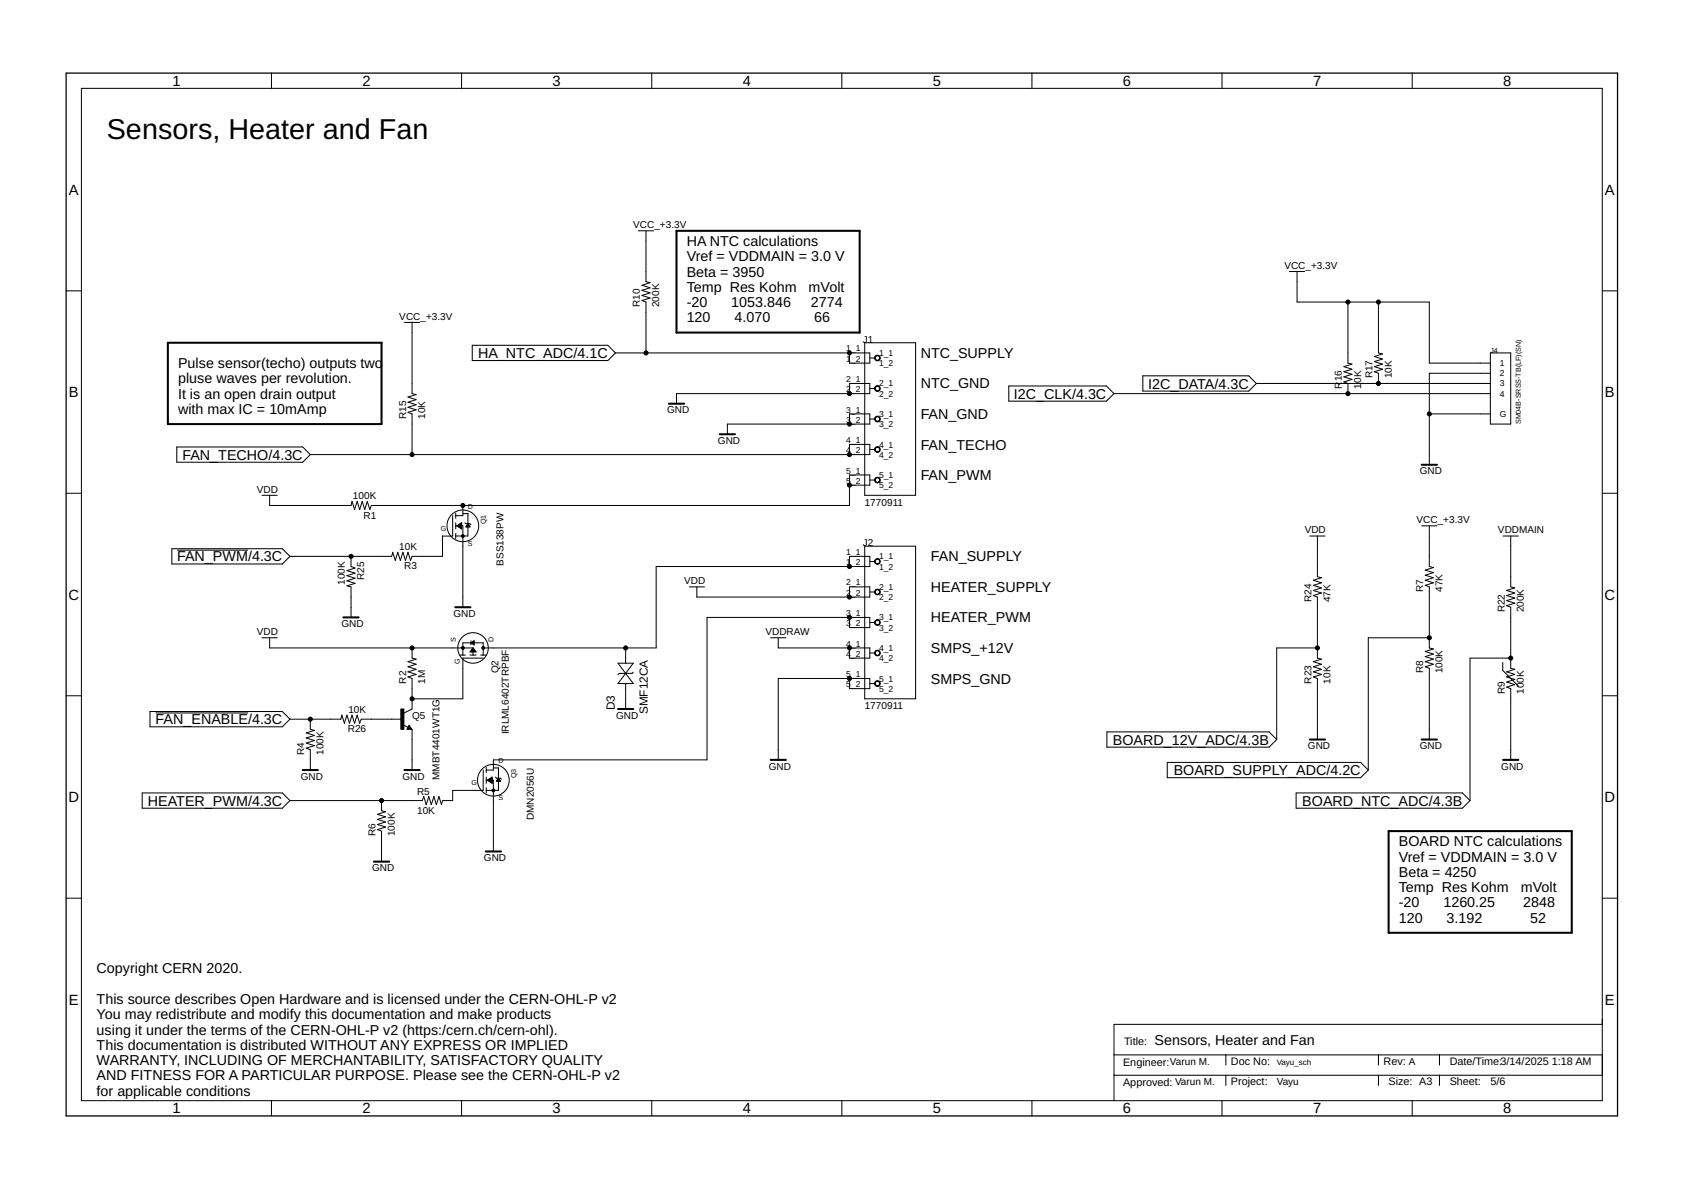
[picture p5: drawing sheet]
<svg xmlns="http://www.w3.org/2000/svg" width="420mm" height="297mm" viewBox="0 0 420 297" stroke-linecap="round" stroke-linejoin="round" font-family="sans-serif">
<g fill="none" stroke="#000" stroke-width=".25">
<path d="M67.8 18.2v3.9M115.2 18.2v3.9M162.7 18.2v3.9M210.2 18.2v3.9M257.6 18.2v3.9M305.1 18.2v3.9M352.6 18.2v3.9M20.3 22.1h379.7v252.6h-379.7zM159.4 57.6h3.8M161.3 57.6v12.7l1 .3-2 .6 2 .6-2 .7 2 .6-2 .6 2 .7-2 .6 1 .4v12.7M16.5 72.6h3.8M321.9 67.8h3.8"/>
<path d="M323.8 67.8v7.6h33v15.2h15.3M336.5 75.4v15.2l1 .3-2 .6 2 .7-2 .6 2 .6-2 .7 2 .6-2 .6 1 .4v2.6M344.1 75.4v12.7l1 .2-2 .7 2 .6-2 .7 2 .6-2 .6 2 .7-2 .6 1 .4v2.5M400 72.6h3.8M101 80.5h3.8M102.9 80.5v17.8l1 .2-2 .6 2 .7-2 .6 2 .6-2 .7 2 .6-2 .6 1 .4v10.2M117.9 86.2h33.8l1.9 1.9-1.9 1.9h-33.8zM153.6 88.1h63.5v2.5h-5v-2.5M212.1 98.3v-2.6h5v2.6h-48.2v2.5M215.9 85.6h12.7v38h-12.7zM217.1 89.4h1.3M217.1 97h1.3"/>
<path d="M251.8 96.4h24.4l1.9 1.9-1.9 1.8h-24.4zM278.1 98.3h94M285.3 93.8h26.4l1.9 1.9-1.9 1.9h-26.4zM313.6 95.7h58.5M372.1 88.1h5v17.8h-5zM372.1 93.2h-15.3v22.8M44.1 111.6h31.5l1.9 1.9-1.9 1.9h-31.5zM77.5 113.5h139.6v-2.6h-5v2.6M212.1 105.9v-2.6h5v2.6h-35.5v2.5M217.1 104.6h1.3M217.1 112.2h1.3M217.1 119.8h1.3"/>
<path d="M356.8 103.3h15.3M16.5 123.1h3.8M42.9 137h27.6l1.9 1.9-1.9 1.9h-27.6zM44.2 137.3h17.7M65.4 123.6h3.8M87.6 138.9v2.5l1 .4-2 .6 2 .7-2 .6 2 .6-2 .7 2 .6-2 .6 1 .3v7.6M110.4 133.8h2.6M110.5 133.8v5.1h-7.6l-.4 1-.6-2-.7 2-.6-2-.7 2-.6-2-.6 2-.7-2-.2 1h-25.4M113 128.7v5.1M113.8 131.3h1.7v20.3M113.8 128.1v1.2M113.8 130.5v1.5"/>
<path d="M113.8 133.2v1.2M114.1 131.3l1.2-.8v1.5zM114.2 131.1h1.1M114.3 131.4h1M114.4 131h.9M114.4 131.5h.9M114.6 130.9h.7M114.6 131.6h.7M114.8 130.8h.5M114.8 131.8h.5M115 130.7h.3M115 131.9h.3"/>
<path d="M115.2 130.6h.1M115.2 132h.1M115.5 126.2v2.5h-1.7M115.6 128.2h1.2v5.6h-3M116.1 130.5l.2 .2h1l.3 .3M116.4 131.4h.9M116.5 131.3h.7M116.6 131.1h.5M116.6 131h.4M116.7 130.9h.2M116.8 130.8h.1M116.8 130.7l.5 .8h-1z"/>
<path d="M212.1 121.1h5v-2.5h-5v7.6h-119.4l-.4 1-.6-2-.6 2-.7-2-.6 2-.6-2-.7 2-.6-2-.3 1h-20.3v-2.6M215.9 136.3h12.7v38.1h-12.7zM327 133.8h3.8M328.9 133.8v10.2l1 .2-2 .6 2 .7-2 .6 2 .6-2 .7 2 .6-2 .7 1 .3v15.3l1 .2-2 .7 2 .6-2 .6 2 .7-2 .6 2 .6-2 .7 1 .4v15.2M354.9 131.3h3.8M356.8 131.3v10.1l1 .3-2 .6 2 .6-2 .7 2 .6-2 .6 2 .7-2 .6 1 .4v15.2l1 .3-2 .6 2 .7-2 .6 2 .6-2 .7 2 .6-2 .6 1 .4v17.8M375.2 133.8h3.9M377.1 133.8v12.7l1.1 .2-2.1 .7 2.1 .6-2.1 .7 2.1 .6-2.1 .6 2.1 .7-2.1 .6 1 .4v15.2l1.1 .3-2.1 .6 2.1 .6-2.1 .7 2.1 .6-2.1 .6 2.1 .7-2.1 .6 1 .4v17.8M400 123.1h3.8M65.4 159.2h3.8M67.3 159.2v2.5h50.8M117.6 160v1"/>
<path d="M118.3 160h.1M118.3 160l-.7 .5 .7 .5M118.3 160v1M172.1 146.5h3.8M174 146.5v2.5h43.1v-2.5h-5v2.5M192.4 159.2h3.8M194.3 159.2v2.5h22.8v2.6h-5v-2.6M212.1 141.4v-2.5h5v2.5h-53.3v20.3h-43.2M212.1 154.1v2.6h5v-2.6h-40.6v35.6h-53.3v2.5h-1.8M217.1 140.1h1.3M217.1 147.8h1.3M217.1 155.4h1.3"/>
<path d="M356.8 159.2h-15.2v33M16.5 173.7h3.8M37.4 177.6h33.1l1.9 1.9-1.9 1.9h-33.1zM38.8 178h23.1M72.4 179.5h12.7l.2-1 .7 2 .6-2 .6 2 .7-2 .6 2 .7-2 .6 2 .4-1h10.1M77.5 179.5v2.6l1 .2-2 .6 2 .7-2 .6 2 .6-2 .7 2 .6-2 .7 1 .3v5.1M102.9 161.7v2.6l1 .2-2 .7 2 .6-2 .6 2 .7-2 .6 2 .6-2 .7 1 .4v7.6l-2.1 1M114.9 163.5h1.3M115.5 163.5v-3h5.1v3M117.3 163.5h1.6M117.4 162.6h1.4M117.5 162.5h1.2"/>
<path d="M117.6 162.4h1M117.7 162.3h.8M117.8 160.6h.5M117.8 160.3h.5M117.8 162.2h.6M117.9 162h.4M117.9 160.7h.4M118 160.2h.3M118 161.9h.2M118.1 161.8h.1M118.1 161.7v1.8M118.1 161.7l.8 1.1h-1.6z"/>
<path d="M118.1 160.8h.2M118.1 160.1h.2M118.3 161h.1M120 163.5h1.3M120.6 164.3h-5.1v10.1h-12.6M154.3 165.5h3.8l-3.8 5.1h3.8zM156.2 161.7v3.8M156.2 170.6v6.4M158.1 167.8l-.3 .3h-3.2l-.3 .3M212.1 169.4v2.5h5v-2.5h-22.8v20.3M217.1 163h1.3M217.1 170.6h1.3"/>
<path d="M328.9 161.7h-10.2v22.9M375.2 165.4v1.9l3.9 4M377.1 164.3h-10.1v35.5M400 173.7h3.8M35.5 197.9h35l1.9 1.9-1.9 1.9h-35zM95.2 199.8v2.6l1.1 .2-2.1 .7 2.1 .6-2.1 .6 2.1 .7-2.1 .6 2.1 .6-2.1 .7 1 .4v7.6M100.6 180.9l1.3 .6M102.1 181l.8 1.1h-1.3zM102.1 181.5l.1 .3h-.3l.2-.5 .5 .6h-.7M102.9 182.1v10.1M120.6 197.3h-7.6v2.5h-2.5l-.3 1.1-.6-2.1-.7 2.1-.6-2.1-.6 2.1-.7-2.1-.6 2.1-.6-2.1-.4 1h-33M120.6 192.2v5.1"/>
<path d="M121.4 191.6v1.2M121.4 194v1.5M121.4 196.7v1.2M121.4 194.8h1.8v17.7M121.7 194.8l1.2-.8v1.5zM121.8 194.8h1.1M121.9 194.6h1M122 195h.9M122.1 194.5h.8M122.2 195.1h.7M122.3 194.4h.6M122.4 195.2h.5"/>
<path d="M122.5 194.2h.4M122.6 195.3h.3M122.7 194.1h.2M122.8 195.4h.1M122.9 194h.1M123.2 191.7h1.3l-.1 5.6h-3M123.7 194l.2 .2h1l.3 .3M124 195h.9M124.1 194.8h.7M124.1 194.7h.7M124.2 194.6h.5M124.3 194.5h.3"/>
<path d="M124.4 194.4h.1M124.4 194.2l.5 .8h-1zM276.3 182.7h40.5l1.9 1.9-1.9 1.9h-40.5zM291.4 190.3h48.3l1.9 1.9-1.9 1.9h-48.3zM323.6 197.9h41.5l1.9 1.9-1.9 1.9h-41.5zM16.5 224.2h3.8M400 224.2h3.8M400 255.7h-121.9v19M67.8 274.7v3.9M115.2 274.7v3.9M162.7 274.7v3.9M210.2 274.7v3.9"/>
<path d="M257.6 274.7v3.9M278.1 268.4h121.9M278.1 263.3h121.9M305.1 274.7v3.9M306 263.3v2.6M306 268.4v2.5M344.1 263.3v2.6M344.1 268.4v2.5M352.6 274.7v3.9M359.4 263.3v2.6M359.4 268.4v2.5"/>
<circle cx="115.5" cy="131.3" r="4"/>
<circle cx="118.1" cy="161.7" r="3.8"/>
<circle cx="123.2" cy="194.8" r="4"/>
</g>
<g fill="none" stroke="#000" stroke-width=".51">
<path d="M168.9 57.6h45.7v25.4h-45.7zM41.9 85.6h53.3v20.3h-53.3zM167 100.8h3.8M179.7 108.4h3.8M354.9 116h3.8M85.7 154.1h3.8M113.6 151.6h3.9M154.3 177h3.8M75.6 192.2h3.8M101 192.2h3.8M192.4 189.7h3.8M327 184.6h3.8"/>
<path d="M354.9 184.6h3.8M375.2 189.7h3.9M93.3 215.1h3.9M121.3 212.5h3.8M346.7 207.5h45.7v25.3h-45.7z"/>
</g>
<path d="M16.5 18.2h387.3v260.4h-387.3z" fill="none" stroke="#000" stroke-width=".32"/>
<g fill="#000" stroke="#000" stroke-width=".25">
<path d="M218.5 88.9a.71 .71 0 0 1 1.1 .1 .71 .71 0 0 1-.4 1 .71 .71 0 0 1-.9-.6h.2a.56 .56 0 0 1 .7-.6 .56 .56 0 0 1 .2 .9 .56 .56 0 0 1-.9-.1l-.2-.2z" fill-rule="evenodd"/>
<path d="M218.5 96.5a.71 .71 0 0 1 1.1 .1 .71 .71 0 0 1-.4 1.1 .71 .71 0 0 1-.9-.7h.2a.57 .57 0 0 1 .7-.6 .57 .57 0 0 1 .3 1 .57 .57 0 0 1-1-.2l-.2-.2z" fill-rule="evenodd"/>
<path d="M218.5 104.1a.71 .71 0 0 1 1.1 .1 .71 .71 0 0 1-.4 1.1 .71 .71 0 0 1-.9-.7h.2a.56 .56 0 0 1 .7-.6 .56 .56 0 0 1 .2 1 .56 .56 0 0 1-.9-.2l-.2-.2z" fill-rule="evenodd"/>
<path d="M218.5 111.8a.71 .71 0 0 1 1.1 0 .71 .71 0 0 1-.4 1.1 .71 .71 0 0 1-.9-.7h.2a.56 .56 0 0 1 .7-.5 .56 .56 0 0 1 .2 .9 .56 .56 0 0 1-.9-.2l-.2-.2z" fill-rule="evenodd"/>
<path d="M218.5 119.4a.71 .71 0 0 1 1.1 .1 .71 .71 0 0 1-.4 1 .71 .71 0 0 1-.9-.7h.2a.56 .56 0 0 1 .7-.5 .56 .56 0 0 1 .2 .9 .56 .56 0 0 1-.9-.2l-.2-.2z" fill-rule="evenodd"/>
<path d="M218.5 139.7a.71 .71 0 0 1 1.1 .1 .71 .71 0 0 1-.4 1 .71 .71 0 0 1-.9-.7h.2a.56 .56 0 0 1 .7-.5 .56 .56 0 0 1 .2 .9 .56 .56 0 0 1-.9-.2l-.2-.2z" fill-rule="evenodd"/>
<path d="M218.5 147.3a.71 .71 0 0 1 1.1 .1 .71 .71 0 0 1-.3 1 .71 .71 0 0 1-1-.6h.2a.56 .56 0 0 1 .7-.6 .56 .56 0 0 1 .2 .9 .56 .56 0 0 1-.9-.1l-.2-.2z" fill-rule="evenodd"/>
<path d="M218.5 154.9a.71 .71 0 0 1 1.1 .1 .71 .71 0 0 1-.3 1.1 .71 .71 0 0 1-1-.7h.2a.56 .56 0 0 1 .7-.6 .56 .56 0 0 1 .2 1 .56 .56 0 0 1-.9-.2l-.2-.2z" fill-rule="evenodd"/>
<path d="M218.5 162.5a.71 .71 0 0 1 1.1 .1 .71 .71 0 0 1-.4 1.1 .71 .71 0 0 1-.9-.7h.2a.56 .56 0 0 1 .7-.5 .56 .56 0 0 1 .2 .9 .56 .56 0 0 1-.9-.2l-.2-.2z" fill-rule="evenodd"/>
<path d="M218.5 170.2a.71 .71 0 0 1 1.1 0 .71 .71 0 0 1-.4 1.1 .71 .71 0 0 1-.9-.7h.2a.56 .56 0 0 1 .7-.5 .56 .56 0 0 1 .2 .9 .56 .56 0 0 1-.9-.2l-.2-.2z" fill-rule="evenodd"/>
<circle cx="336.5" cy="75.4" r=".51"/>
<circle cx="344.1" cy="75.4" r=".51"/>
<circle cx="161.3" cy="88.1" r=".51"/>
<circle cx="212.1" cy="88.1" r=".51"/>
<circle cx="212.1" cy="98.3" r=".51"/>
<circle cx="336.5" cy="98.3" r=".51"/>
<circle cx="344.1" cy="95.7" r=".51"/>
<circle cx="102.9" cy="113.5" r=".51"/>
<circle cx="212.1" cy="113.5" r=".51"/>
<circle cx="212.1" cy="105.9" r=".51"/>
<circle cx="356.8" cy="103.3" r=".51"/>
<circle cx="87.6" cy="138.9" r=".51"/>
<circle cx="115.5" cy="126.2" r=".51"/>
<circle cx="115.5" cy="133.8" r=".36"/>
<circle cx="212.1" cy="121.1" r=".51"/>
<circle cx="212.1" cy="154.1" r=".51"/>
<circle cx="212.1" cy="149" r=".51"/>
<circle cx="212.1" cy="141.4" r=".51"/>
<circle cx="356.8" cy="159.2" r=".51"/>
<circle cx="77.5" cy="179.5" r=".51"/>
<circle cx="102.9" cy="174.4" r=".51"/>
<circle cx="102.9" cy="161.7" r=".51"/>
<circle cx="115.5" cy="161.7" r=".36"/>
<circle cx="120.6" cy="161.7" r=".36"/>
<circle cx="156.2" cy="161.7" r=".51"/>
<circle cx="212.1" cy="169.4" r=".51"/>
<circle cx="212.1" cy="161.7" r=".51"/>
<circle cx="328.9" cy="161.7" r=".51"/>
<circle cx="377.1" cy="164.3" r=".51"/>
<circle cx="95.2" cy="199.8" r=".51"/>
<circle cx="123.2" cy="197.3" r=".36"/>
</g>
<path d="M100.1 177h.7v5.1h-.7z" fill="#000" stroke="#000" stroke-width=".25"/>
<text font-size="7.2" x="26.7" y="34.8">Sensors, Heater and Fan</text>
<g font-size="3.7">
<text x="43" y="21.4">1</text>
<text x="90.5" y="21.4">2</text>
<text x="138" y="21.4">3</text>
<text x="185.4" y="21.4">4</text>
<text x="232.9" y="21.4">5</text>
<text x="280.3" y="21.4">6</text>
<text x="327.8" y="21.4">7</text>
<text x="375.3" y="21.4">8</text>
<text x="17.2" y="48.6">A</text>
<text x="400.7" y="48.6">A</text>
<text x="17.2" y="99.2">B</text>
<text x="400.7" y="99.2">B</text>
<text x="17.1" y="149.7">C</text>
<text x="400.6" y="149.7">C</text>
<text x="17.1" y="200.2">D</text>
<text x="400.6" y="200.2">D</text>
<text x="17.2" y="250.8">E</text>
<text x="400.7" y="250.8">E</text>
<text x="43" y="277.9">1</text>
<text x="90.5" y="277.9">2</text>
<text x="138" y="277.9">3</text>
<text x="185.4" y="277.9">4</text>
<text x="232.9" y="277.9">5</text>
<text x="280.3" y="277.9">6</text>
<text x="327.8" y="277.9">7</text>
<text x="375.3" y="277.9">8</text>
</g>
<g font-size="3.6">
<text x="171.4" y="61.4">HA NTC calculations</text>
<text x="171.4" y="65.2">Vref = VDDMAIN = 3.0 V</text>
<text x="171.4" y="69">Beta = 3950</text>
<text x="171.4" y="72.8">Temp Res Kohm</text>
<text x="171.4" y="76.7">-20</text>
<text x="182.6" y="76.7">1053.846</text>
<text x="201.9" y="72.8">mVolt</text>
<text x="202.5" y="76.7">2774</text>
<text x="171.4" y="80.5">120</text>
<text x="183.4" y="80.5">4.070</text>
<text x="203.3" y="80.5">66</text>
<text x="119.3" y="89.4">HA_NTC_ADC/4.1C</text>
<text x="229.8" y="89.4">NTC_SUPPLY</text>
<text x="44.4" y="91.9">Pulse sensor(techo) outputs two</text>
<text x="44.4" y="95.7">pluse waves per revolution.</text>
<text x="44.4" y="99.5">It is an open drain output</text>
<text x="229.8" y="97">NTC_GND</text>
<text x="253.1" y="99.5">I2C_CLK/4.3C</text>
<text x="286.6" y="97">I2C_DATA/4.3C</text>
<text x="44.4" y="103.3">with max IC = 10mAmp</text>
<text x="229.8" y="104.6">FAN_GND</text>
<text x="229.8" y="112.2">FAN_TECHO</text>
<text x="45.5" y="114.8">FAN_TECHO/4.3C</text>
<text x="229.8" y="119.8">FAN_PWM</text>
<text x="44.2" y="140.1">FAN_PWM/4.3C</text>
<text x="232.4" y="140.1">FAN_SUPPLY</text>
<text x="232.4" y="147.8">HEATER_SUPPLY</text>
<text x="232.4" y="155.4">HEATER_PWM</text>
<text x="232.4" y="163">SMPS_+12V</text>
<text x="232.4" y="170.6">SMPS_GND</text>
<text x="38.8" y="180.8">FAN_ENABLE/4.3C</text>
<text x="277.8" y="185.9">BOARD_12V_ADC/4.3B</text>
<text x="293" y="193.5">BOARD_SUPPLY_ADC/4.2C</text>
<text x="36.9" y="201.1">HEATER_PWM/4.3C</text>
<text x="325.1" y="201.1">BOARD_NTC_ADC/4.3B</text>
<text x="349.2" y="211.3">BOARD NTC calculations</text>
<text x="349.2" y="215.1">Vref = VDDMAIN = 3.0 V</text>
<text x="349.2" y="218.9">Beta = 4250</text>
<text x="349.2" y="222.7">Temp Res Kohm</text>
<text x="349.2" y="226.5">-20</text>
<text x="360.3" y="226.5">1260.25</text>
<text x="379.6" y="222.7">mVolt</text>
<text x="380.2" y="226.5">2848</text>
<text x="349.2" y="230.3">120</text>
<text x="361.1" y="230.3">3.192</text>
<text x="382" y="230.3">52</text>
<text x="24.1" y="243">Copyright CERN 2020.</text>
<text x="24.1" y="250.6">This source describes Open Hardware and is licensed under the CERN-OHL-P v2</text>
<text x="24.1" y="254.4">You may redistribute and modify this documentation and make products</text>
<text x="24.1" y="258.2">using it under the terms of the CERN-OHL-P v2 (https:/cern.ch/cern-ohl).</text>
<text x="24.1" y="262">This documentation is distributed WITHOUT ANY EXPRESS OR IMPLIED</text>
<text x="288.3" y="260.8">Sensors, Heater and Fan</text>
<text x="24.1" y="265.9">WARRANTY, INCLUDING OF MERCHANTABILITY, SATISFACTORY QUALITY</text>
<text x="24.1" y="269.7">AND FITNESS FOR A PARTICULAR PURPOSE. Please see the CERN-OHL-P v2</text>
<text x="24.1" y="273.5">for applicable conditions</text>
</g>
<g font-size="2.9">
<text x="153.5" y="177.3" transform="rotate(-90 153.5 177.3)">D3</text>
<text x="161.7" y="178.3" transform="rotate(-90 161.7 178.3)">SMF12CA</text>
</g>
<g font-size="2.7">
<text x="280.6" y="260.8">Title:</text>
<text x="280.4" y="266">Engineer:Varun M.</text>
<text x="307.3" y="265.9">Doc No:</text>
<text x="345.4" y="265.9">Rev: A</text>
<text x="361.9" y="265.9">Date/Time:3/14/2025</text>
<text x="387.4" y="265.9">1:18 AM</text>
<text x="280.4" y="271.1">Approved: Varun M.</text>
<text x="307.3" y="270.9">Project:</text>
<text x="346.7" y="270.9">Size: A3</text>
<text x="361.9" y="270.9">Sheet:</text>
<text x="372.1" y="270.9">5/6</text>
</g>
<g font-size="2.5">
<text x="158.1" y="57">VCC_+3.3V</text>
<text x="320.6" y="67.1">VCC_+3.3V</text>
<text x="159.8" y="76.7" transform="rotate(-90 159.8 76.7)">R10</text>
<text x="164.6" y="76.7" transform="rotate(-90 164.6 76.7)">200K</text>
<text x="99.7" y="79.8">VCC_+3.3V</text>
<text x="215.4" y="85.5">J1</text>
<text x="335" y="95.2" transform="rotate(-90 335 95.2)">16</text>
<text x="339.8" y="95.6" transform="rotate(-90 339.8 95.6)">0K</text>
<text x="342.6" y="94.4" transform="rotate(-90 342.6 94.4)">R17</text>
<text x="347.4" y="94.4" transform="rotate(-90 347.4 94.4)">10K</text>
<text x="335" y="97" transform="rotate(-90 335 97)">R</text>
<text x="339.8" y="97" transform="rotate(-90 339.8 97)">1</text>
<text x="101.4" y="104.6" transform="rotate(-90 101.4 104.6)">R15</text>
<text x="106.2" y="104.6" transform="rotate(-90 106.2 104.6)">10K</text>
<text x="166.5" y="103.2">GND</text>
<text x="179.2" y="110.8">GND</text>
<text x="354.5" y="118.4">GND</text>
<text x="64.1" y="123">VDD</text>
<text x="88.1" y="124.7">100K</text>
<text x="90.8" y="129.5">R1</text>
<text x="215.9" y="126.2">1770911</text>
<text x="353.7" y="130.6">VCC_+3.3V</text>
<text x="99.7" y="137.4">10K</text>
<text x="215.4" y="136.3">J</text>
<text x="216.6" y="136.3">2</text>
<text x="325.7" y="133.2">VDD</text>
<text x="374" y="133.2">VDDMAIN</text>
<text x="100.9" y="142.2">R3</text>
<text x="125.7" y="141.2" transform="rotate(-90 125.7 141.2)">BSS138PW</text>
<text x="86.1" y="146" transform="rotate(-90 86.1 146)">100K</text>
<text x="90.9" y="144.7" transform="rotate(-90 90.9 144.7)">R25</text>
<text x="170.8" y="145.9">VDD</text>
<text x="355.3" y="147.8" transform="rotate(-90 355.3 147.8)">R7</text>
<text x="360.1" y="147.8" transform="rotate(-90 360.1 147.8)">47K</text>
<text x="113.2" y="154">GND</text>
<text x="327.4" y="150.3" transform="rotate(-90 327.4 150.3)">R24</text>
<text x="332.2" y="150.3" transform="rotate(-90 332.2 150.3)">47K</text>
<text x="375.6" y="152.8" transform="rotate(-90 375.6 152.8)">R22</text>
<text x="380.4" y="152.8" transform="rotate(-90 380.4 152.8)">200K</text>
<text x="64.1" y="158.6">VDD</text>
<text x="85.3" y="156.5">GND</text>
<text x="191.1" y="158.6">VDDRAW</text>
<text x="101.4" y="170.6" transform="rotate(-90 101.4 170.6)">R2</text>
<text x="106.2" y="170.6" transform="rotate(-90 106.2 170.6)">1M</text>
<text x="124.4" y="168.1" transform="rotate(-90 124.4 168.1)">Q2</text>
<text x="327.4" y="170.6" transform="rotate(-90 327.4 170.6)">R23</text>
<text x="332.2" y="170.6" transform="rotate(-90 332.2 170.6)">10K</text>
<text x="355.3" y="168.1" transform="rotate(-90 355.3 168.1)">R8</text>
<text x="360.1" y="168.1" transform="rotate(-90 360.1 168.1)">100K</text>
<text x="375.6" y="173.2" transform="rotate(-90 375.6 173.2)">R9</text>
<text x="380.4" y="173.2" transform="rotate(-90 380.4 173.2)">100K</text>
<text x="87" y="178">10K</text>
<text x="102.9" y="179.5">Q5</text>
<text x="153.8" y="179.4">GND</text>
<text x="215.9" y="177">1770911</text>
<text x="86.8" y="182.8">R26</text>
<text x="127" y="183.3" transform="rotate(-90 127 183.3)">IRLML6402TRPBF</text>
<text x="76" y="188.4" transform="rotate(-90 76 188.4)">R4</text>
<text x="80.8" y="188.4" transform="rotate(-90 80.8 188.4)">100K</text>
<text x="326.5" y="187">GND</text>
<text x="354.5" y="187">GND</text>
<text x="75.1" y="194.6">GND</text>
<text x="100.5" y="194.6">GND</text>
<text x="109.7" y="194.7" transform="rotate(-90 109.7 194.7)">MMBT4401WT1G</text>
<text x="191.9" y="192.1">GND</text>
<text x="374.8" y="192.1">GND</text>
<text x="104.1" y="203.1">10K</text>
<text x="104.1" y="198.3">R5</text>
<text x="93.7" y="208.7" transform="rotate(-90 93.7 208.7)">R6</text>
<text x="98.5" y="208.7" transform="rotate(-90 98.5 208.7)">100K</text>
<text x="133.3" y="204.7" transform="rotate(-90 133.3 204.7)">DMN2056U</text>
<text x="120.8" y="214.9">GND</text>
<text x="92.9" y="217.5">GND</text>
<text x="318.7" y="270.9">Vayu</text>
</g>
<g font-size="2.1">
<text x="211.3" y="87.7">1_1</text>
<text x="219.5" y="88.8">1_1</text>
<text x="211.3" y="90.3">1</text>
<text x="211.3" y="95.4">2_1</text>
<text x="212.4" y="90.3">_2</text>
<text x="219.5" y="91.4">1_2</text>
<text x="374.4" y="91.4">1</text>
<text x="374.4" y="93.9">2</text>
<text x="211.3" y="97.9">2</text>
<text x="212.4" y="97.9">_2</text>
<text x="219.5" y="96.5">2_1</text>
<text x="219.5" y="99">2_2</text>
<text x="374.4" y="96.5">3</text>
<text x="374.4" y="99">4</text>
<text x="211.3" y="103">3_1</text>
<text x="211.3" y="105.5">3</text>
<text x="212.4" y="105.5">_2</text>
<text x="219.5" y="104.1">3_1</text>
<text x="219.5" y="106.6">3_2</text>
<text x="374.4" y="104.1">G</text>
<text x="211.3" y="110.6">4_1</text>
<text x="211.3" y="113.1">4</text>
<text x="212.4" y="113.1">_2</text>
<text x="219.5" y="111.7">4_1</text>
<text x="211.3" y="118.2">5_1</text>
<text x="219.5" y="114.2">4_2</text>
<text x="219.5" y="119.3">5_1</text>
<text x="211.3" y="120.7">5</text>
<text x="212.4" y="120.7">_2</text>
<text x="219.5" y="121.9">5_2</text>
<text x="211.3" y="138.5">1_1</text>
<text x="211.3" y="141.1">1</text>
<text x="212.4" y="141.1">_2</text>
<text x="219.5" y="139.6">1_1</text>
<text x="219.5" y="142.2">1_2</text>
<text x="211.3" y="146.1">2_1</text>
<text x="211.3" y="148.7">2</text>
<text x="212.4" y="148.7">_2</text>
<text x="219.5" y="147.3">2_1</text>
<text x="219.5" y="149.8">2_2</text>
<text x="211.3" y="153.8">3_1</text>
<text x="219.5" y="154.9">3_1</text>
<text x="211.3" y="156.3">3</text>
<text x="211.3" y="161.4">4_1</text>
<text x="212.4" y="156.3">_2</text>
<text x="219.5" y="157.4">3_2</text>
<text x="211.3" y="163.9">4</text>
<text x="212.4" y="163.9">_2</text>
<text x="219.5" y="162.5">4_1</text>
<text x="219.5" y="165">4_2</text>
<text x="211.3" y="169">5_1</text>
<text x="211.3" y="171.5">5</text>
<text x="212.4" y="171.5">_2</text>
<text x="219.5" y="170.1">5_1</text>
<text x="219.5" y="172.7">5_2</text>
</g>
<text font-size="2" x="318.7" y="265.9">Vayu_sch</text>
<g font-size="1.8">
<text x="372.1" y="88.1">J4</text>
<text x="379.7" y="105.9" transform="rotate(-90 379.7 105.9)">SM04B-SRSS-TB(LF)(SN)</text>
<text x="116.8" y="127">D</text>
<text x="121.3" y="130.8" transform="rotate(-90 121.3 130.8)">Q1</text>
<text x="110.1" y="132.5">G</text>
<text x="116.8" y="136.3">S</text>
<text x="113.8" y="160.2" transform="rotate(-90 113.8 160.2)">S</text>
<text x="123.2" y="160.2" transform="rotate(-90 123.2 160.2)">D</text>
<text x="114.8" y="165.8" transform="rotate(-90 114.8 165.8)">G</text>
<text x="124.4" y="190.5">D</text>
<text x="117.7" y="196">G</text>
<text x="128.9" y="194.3" transform="rotate(-90 128.9 194.3)">Q3</text>
<text x="124.4" y="199.7">S</text>
</g>
</svg>
